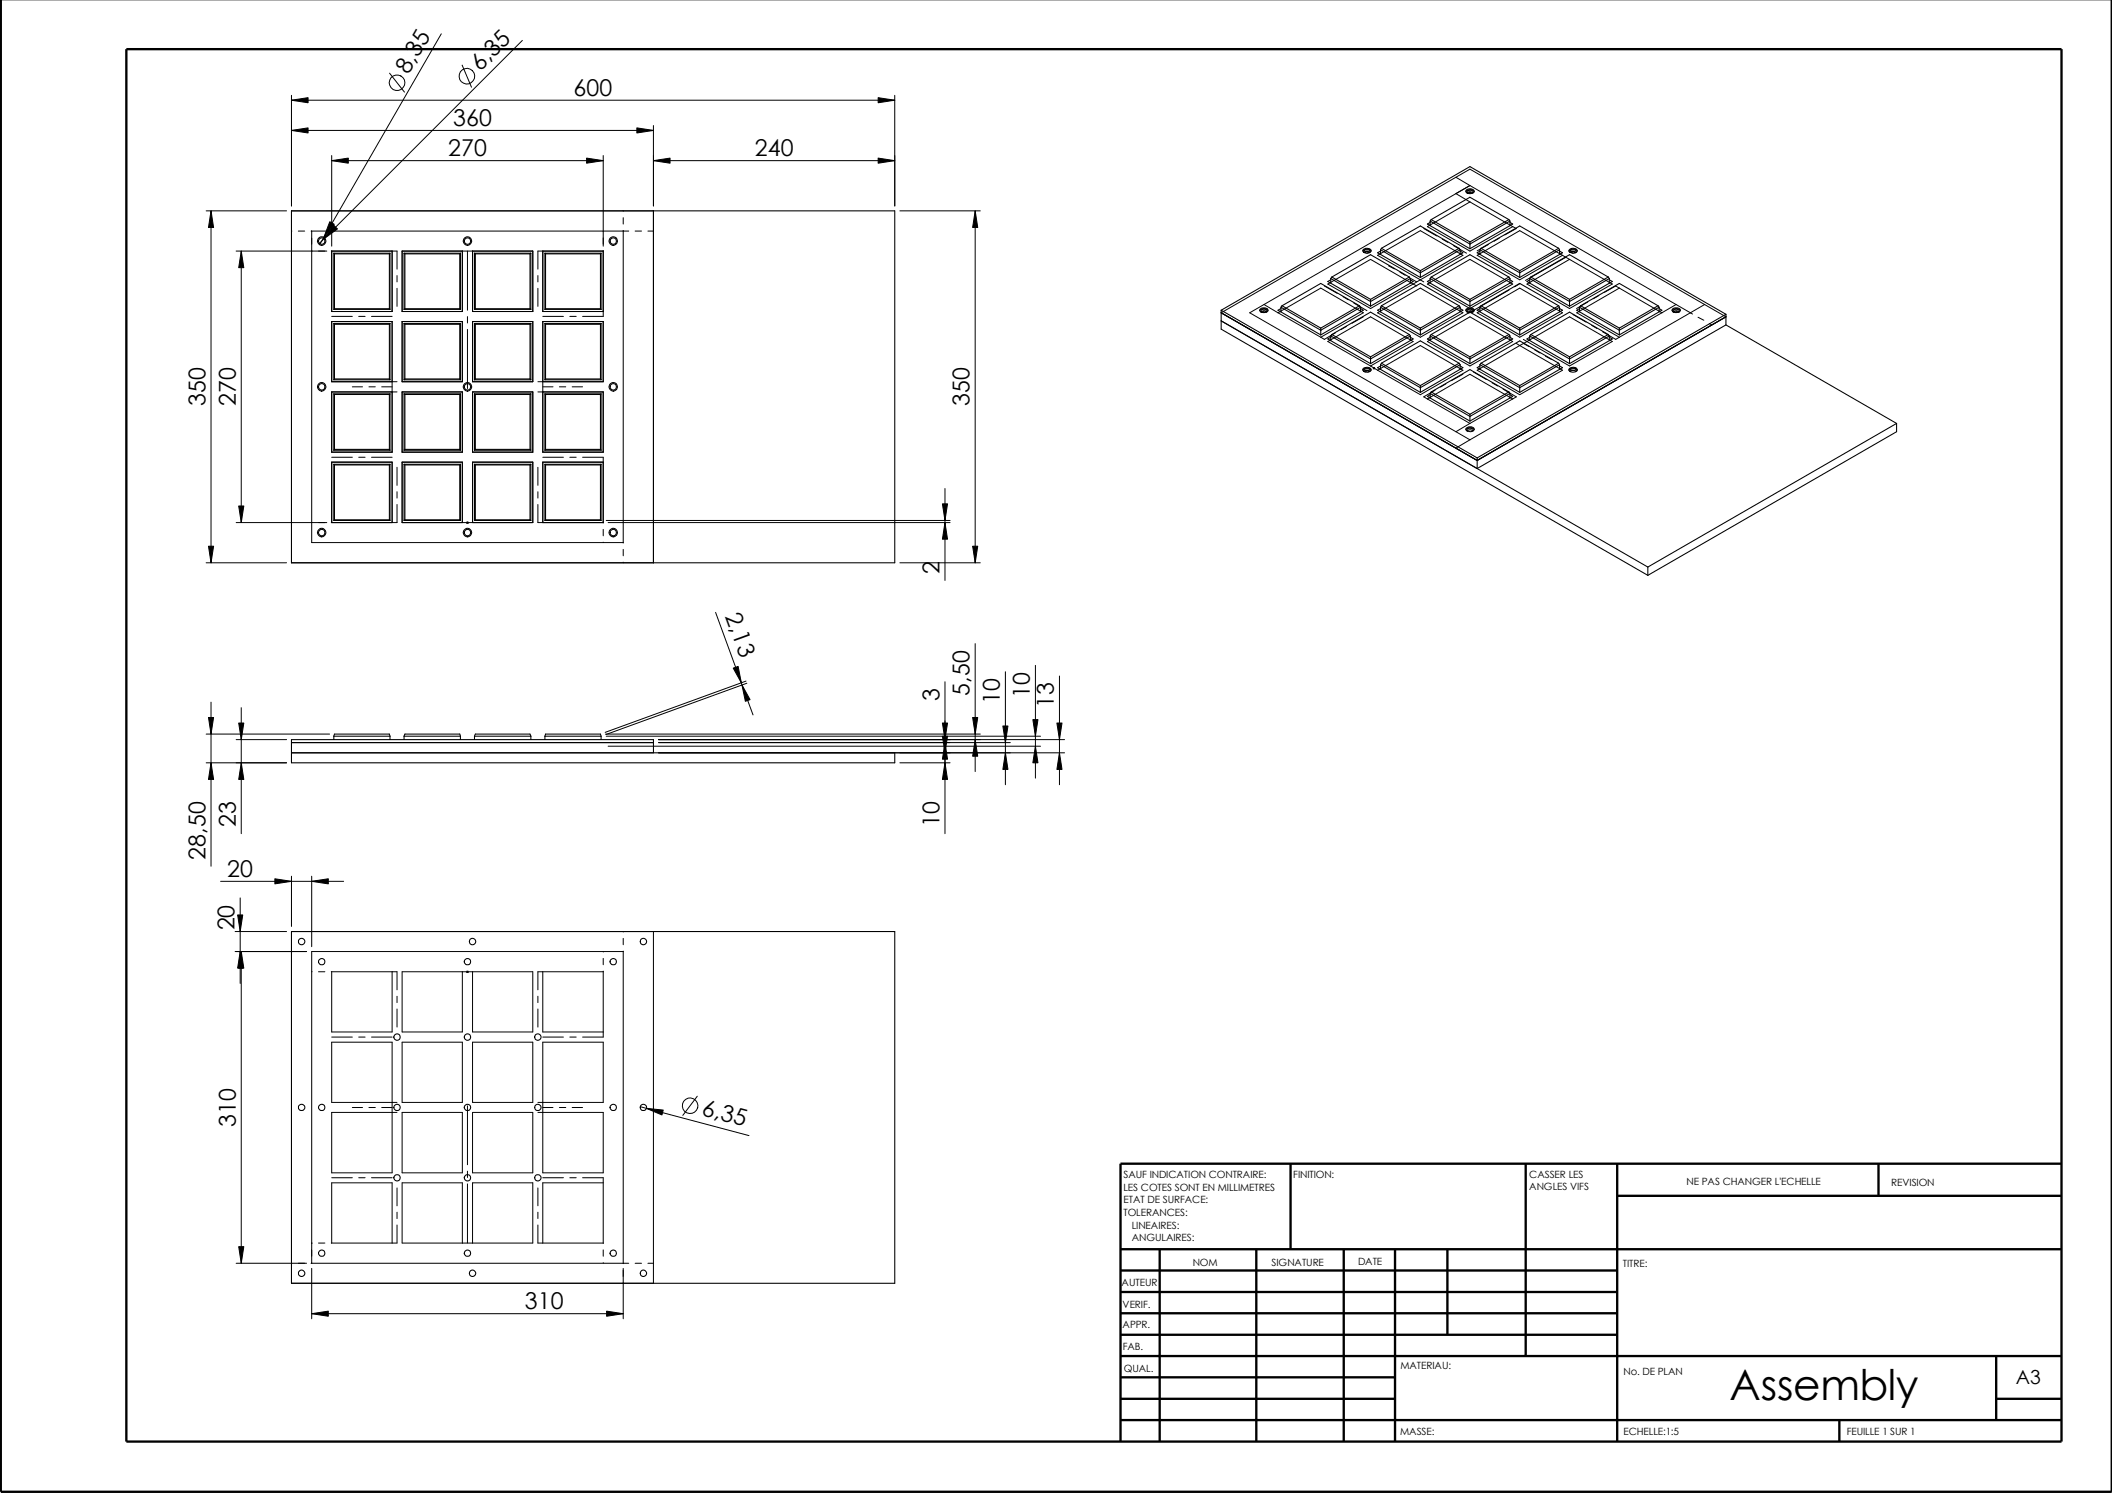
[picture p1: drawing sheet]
<svg xmlns="http://www.w3.org/2000/svg" width="420mm" height="297mm" viewBox="0 0 420 297" stroke-linecap="round" stroke-linejoin="round" font-family="sans-serif">
<g fill="none" stroke="#000" stroke-width=".47">
<path d="M.2 -.1v296.9h419.9v-296.9M25.1 9.8h385v277h-385zM256.7 231.5v17M303.5 231.5v38.3M321.7 237.9h88.4M321.7 231.5v55.3M373.7 231.5v6.4M410.1 231.5h-187.2v55.3M222.9 248.5h187.2M222.9 252.8h98.8M222.9 257h98.8M230.7 248.5v38.3"/>
<path d="M249.9 248.5v38.3M267.3 248.5v38.3M277.5 248.5v38.3M287.9 248.5v17.1M222.9 261.3h98.8M222.9 265.6h98.8M222.9 269.8h187.2M222.9 274h54.6M222.9 278.3h54.6M397.1 278.3h13M397.1 269.8v12.7M222.9 282.5h187.2"/>
<path d="M365.9 282.5v4.3"/>
</g>
<g fill="none" stroke="#000" stroke-width=".21">
<path d="M291.6 38.1a1.02 1.02 0 0 1 1.7 0M291.7 37.8a.94 .94 0 0 1 1.6 .4 .98 .98 0 0 1-1.7-.2zM291.9 38.4l.3-.2 .8 .2M291.9 38.4l-.1-.1a.66 .66 0 0 1 .6-.5 .66 .66 0 0 1 .7 .4l-.1 .2M292.4 38.2v.3M292.4 38.2l-.4 .2M292.4 38.2l.5 .2M58 42h120v70h-120zM66 50h12v12h-12zM66.4 50.4v11.2M66.4 50.4l.1 .1M66.4 50.4h11.2"/>
<path d="M66.5 50.5h11M66.5 50.5v10.9M77.5 50.5v10.9M77.6 50.4v11.2M77.6 50.4l-.1 .1M80 50h12v12h-12zM80.4 50.4v11.2M80.4 50.4h11.2M80.4 50.4l.1 .1M80.5 50.5h11M80.5 50.5v10.9M91.5 50.5v10.9"/>
<path d="M91.6 50.4v11.2M91.6 50.4l-.1 .1M94 50h12v12h-12zM94.4 50.4v11.2M94.4 50.4h11.2M94.4 50.4l.2 .1M94.6 50.5v10.9M94.6 50.5h10.8M105.4 50.5v10.9M105.6 50.4v11.2M105.6 50.4l-.2 .1M108 50h12v12h-12z"/>
<path d="M108.4 50.4v11.2M108.4 50.4h11.2M108.4 50.4l.1 .1M108.5 50.5v10.9M108.5 50.5h11M119.5 50.5v10.9M119.6 50.4v11.2M119.6 50.4l-.1 .1M130 42v70M264.7 55.4l8 4.6 7.9-4.6M264.7 55.4v.9M264.7 55.7l-.6 .3 8.6 4.9"/>
<path d="M264.7 56.2l-.1 .1M265 55.1l7.7 4.5M265 55.1l-.3 .3M265 55.1l7.7-4.4 7.7 4.4M271.1 50a1 1 0 0 1 1.6 0M271.2 49.7a1.05 1.05 0 0 1 1.6 .2 .94 .94 0 0 1-.9 .5 .94 .94 0 0 1-.8-.6zM271.4 50.2l.5-.2 .6 .2M271.4 50.2l-.1-.2a.74 .74 0 0 1 1.3 .1l-.2 .1M272 50l-.5 .3M272.4 50.1l-.5 .3M272.7 59.6v1.3M274.6 49.7l8 4.6 7.9-4.6"/>
<path d="M274.6 49.7v.9M274.6 50l-.5 .3 8.5 4.9M274.6 50.5h-.1M274.8 49.4l7.8-4.4 7.7 4.4M274.8 49.4l-.2 .3M274.8 49.4l7.8 4.4M280.4 55.1l-7.7 4.5M280.4 55.1l.2 .3M280.6 55.4v.9M280.6 55.7l.5 .3-8.4 4.9M280.6 56.2l.1 .1M282.6 53.8v1.4"/>
<path d="M284.5 55.4l7.9 4.6 8-4.6M284.5 44l7.9 4.6 8-4.6M284.5 44v.9M284.5 55.4v.9M284.5 44.2l-.5 .4 8.4 4.9M284.5 55.7l-.5 .3 8.4 4.9M284.5 56.2l-.1 .1M284.5 44.7l-.1 .1M284.7 55.1l7.7 4.5M284.7 55.1l7.7-4.4 7.8 4.4M284.7 43.7l-.2 .3M284.7 43.7l7.7 4.4"/>
<path d="M284.7 43.7l7.7-4.5 7.8 4.5M284.7 55.1l-.2 .3M290.3 49.4l-7.7 4.4M290.3 49.4l.2 .3M290.5 49.7v.9M290.5 50l.5 .3-8.4 4.9M290.5 50.5h.1M292.4 48.1v1.4M292.4 59.6v1.3M294.4 49.7v.9M294.4 49.7l7.9 4.6 7.9-4.6M294.4 50l-.5 .3 8.4 4.9"/>
<path d="M294.4 50.5h-.1M294.6 49.4l7.7 4.4M294.6 49.4l-.2 .3M294.6 49.4l7.7-4.4 7.8 4.4M300.2 43.7l-7.8 4.4M300.2 43.7l.2 .3M300.2 55.1l-7.8 4.5M300.2 55.1l.2 .3M300.4 44v.9M300.4 55.4v.9M300.4 55.7l.5 .3-8.5 4.9M300.4 44.2l.5 .4-8.5 4.9"/>
<path d="M300.4 56.2l.1 .1M300.4 44.7l.1 .1M302.3 53.8v1.4M304.3 55.4l7.9 4.6 8-4.6M304.3 55.4v.9M304.3 55.7l-.5 .3 8.4 4.9M304.3 56.2l-.1 .1M304.5 55.1l7.7-4.4 7.7 4.4M304.5 55.1l7.7 4.5M304.5 55.1l-.2 .3M310.1 49.4l-7.8 4.4M310.1 49.4l.1 .3"/>
<path d="M310.2 49.7v.9M310.2 50l.6 .3-8.5 4.9M310.2 50.5h.2M312.1 50a1.05 1.05 0 0 1 1.7 0M312.2 49.7a.93 .93 0 0 1 1.6 .3 .95 .95 0 0 1-1.7-.2zM312.2 59.6v1.3M312.5 50.2l-.2-.2a.74 .74 0 0 1 1.3 .1l-.1 .1M312.5 50.1l.4-.1 .6 .2M312.5 50.1l-.1 .1M312.5 50.1l.5 .3M312.9 50l.5 .3M319.9 55.1l-7.7 4.5"/>
<path d="M319.9 55.1l.3 .3M320.2 55.4v.9M320.2 55.7l.5 .3-8.5 4.9M320.2 56.2l.1 .1M66 78h12v12h-12zM66 64h12v11.9h-12zM66.4 64.3v11.3M66.4 78.4v11.2M66.4 78.4h11.2M66.4 64.3h11.2M66.4 75.6h11.2M66.4 61.6h11.2"/>
<path d="M66.4 78.4l.1 .1M66.4 64.3l.1 .2M66.5 78.5h11M66.5 64.5h11M66.5 75.4h11M66.5 61.4l-.1 .2M66.5 64.5v10.9M66.5 78.5v10.9M66.5 61.4h11M66.5 75.4l-.1 .2M77.5 61.4l.1 .2M77.5 64.5v10.9"/>
<path d="M77.5 78.5v10.9M77.5 75.4l.1 .2M77.6 64.3v11.3M77.6 78.4v11.2M77.6 78.4l-.1 .1M77.6 64.3l-.1 .2M80 78h12v12h-12zM80 64h12v11.9h-12zM80.4 64.3v11.3M80.4 78.4v11.2M80.4 78.4h11.2M80.4 64.3h11.2"/>
<path d="M80.4 75.6h11.2M80.4 64.3l.1 .2M80.4 61.6h11.2M80.4 78.4l.1 .1M80.5 78.5h11M80.5 64.5h11M80.5 75.4h11M80.5 61.4h11M80.5 64.5v10.9M80.5 78.5v10.9M80.5 61.4l-.1 .2M80.5 75.4l-.1 .2"/>
<path d="M91.5 61.4l.1 .2M91.5 64.5v10.9M91.5 78.5v10.9M91.5 75.4l.1 .2M91.6 64.3v11.3M91.6 78.4v11.2M91.6 78.4l-.1 .1M91.6 64.3l-.1 .2M94 64h12v11.9h-12zM94 78h12v12h-12zM94.4 64.3v11.3M94.4 78.4v11.2"/>
<path d="M94.4 78.4h11.2M94.4 64.3l.2 .2M94.4 64.3h11.2M94.4 75.6h11.2M94.4 61.6h11.2M94.4 78.4l.2 .1M94.6 78.5h10.8M94.6 75.4l-.2 .2M94.6 64.5h10.8M94.6 64.5v10.9M94.6 78.5v10.9M94.6 75.4h10.8"/>
<path d="M94.6 61.4h10.8M94.6 61.4l-.2 .2M105.4 75.4l.2 .2M105.4 64.5v10.9M105.4 78.5v10.9M105.4 61.4l.2 .2M105.6 64.3v11.3M105.6 78.4v11.2M105.6 64.3l-.2 .2M105.6 78.4l-.2 .1M108 64h12v11.9h-12zM108 78h12v12h-12z"/>
<path d="M108.4 64.3v11.3M108.4 78.4v11.2M108.4 78.4l.1 .1M108.4 78.4h11.2M108.4 64.3h11.2M108.4 75.6h11.2M108.4 64.3l.1 .2M108.4 61.6h11.2M108.5 64.5v10.9M108.5 78.5v10.9M108.5 78.5h11M108.5 64.5h11"/>
<path d="M108.5 75.4h11M108.5 75.4l-.1 .2M108.5 61.4h11M108.5 61.4l-.1 .2M119.5 64.5v10.9M119.5 78.5v10.9M119.5 75.4l.1 .2M119.5 61.4l.1 .2M119.6 64.3v11.3M119.6 78.4v11.2M119.6 78.4l-.1 .1M119.6 64.3l-.1 .2"/>
<path d="M242.9 63.8l84.9 49M242.9 61.7v3.8l84.9 49M242.9 61.7l51 29.4M242.9 62.2l51 29.4 49.5-28.6M242.9 61.7l49.5-28.6 51 29.4M250.6 61.8a1.02 1.02 0 0 1 1.7 0M250.7 61.5a.97 .97 0 0 1 1.6 .2 .94 .94 0 0 1-1.7 0zM250.9 62.1l.5-.3 .6 .3M250.9 62.1a.53 .53 0 0 1 .2-.6 .53 .53 0 0 1 .7 .1l.3 .3-.1 .2M251.5 61.8l-.5 .3M251.9 61.9l-.5 .3M254.8 61.1l8 4.6 7.9-4.6"/>
<path d="M254.8 61.1v1M254.8 61.4l-.6 .3 8.6 4.9M254.8 61.9l-.1 .1M255 60.8l-.2 .3M255 60.8l7.8 4.5M255 60.8l7.8-4.4 7.7 4.4M262.8 65.3v1.3M264.7 66.8l8 4.6 7.9-4.6M264.7 66.8v1M264.7 67.1l-.6 .3 8.6 4.9M264.7 67.6l-.1 .1M265 66.5l7.7 4.5"/>
<path d="M265 66.5l7.7-4.4 7.7 4.4M265 66.5l-.3 .3M270.5 60.8l-7.7 4.5M270.5 60.8l.2 .3M270.7 61.1v1M270.7 61.4l.5 .3-8.4 4.9M270.7 61.9l.1 .1M271.1 73.7a.97 .97 0 0 1 1.6 0M271.2 73.4a1.05 1.05 0 0 1 1.6 .1 .94 .94 0 0 1-.9 .5 .94 .94 0 0 1-.8-.5zM271.4 73.9l.3-.2 .8 .2M271.4 74l-.1-.3a.74 .74 0 0 1 1.3 0l-.2 .3M272.1 73.7l-.5 .3"/>
<path d="M272.4 73.8l-.3 .2M272.7 71v1.3M274.6 61.1l8 4.6 7.9-4.6M274.6 72.6l8 4.5 7.9-4.5M274.6 61.1v1M274.6 72.6v.9M274.6 61.4l-.5 .3 8.5 4.9M274.6 72.8l-.5 .4 8.5 4.9M274.6 73.3l-.1 .1M274.6 61.9l-.1 .1M274.8 72.3l7.8-4.5 7.7 4.5M274.8 60.8l7.8-4.4 7.7 4.4"/>
<path d="M274.8 72.3l-.2 .3M274.8 72.3l7.8 4.4M274.8 60.8l-.2 .3M274.8 60.8l7.8 4.5M280.4 66.5l-7.7 4.5M280.4 66.5l.2 .3M280.6 66.8v1M280.6 67.1l.5 .3-8.4 4.9M280.6 67.6l.1 .1M282.6 65.3v1.3M282.6 76.7v1.4M284.5 66.8l7.9 4.6 8-4.6"/>
<path d="M284.5 67.6l-.1 .1M284.5 66.8v1M284.5 78.3v.9M284.5 78.3l7.9 4.5 8-4.5M284.5 67.1l-.5 .3 8.4 4.9M284.5 78.5l-.5 .4 8.4 4.9M284.5 79l-.1 .1M284.7 66.5l7.7 4.5M284.7 66.5l7.7-4.4 7.8 4.4M284.7 78l7.7 4.4M284.7 78l-.2 .3M284.7 78l7.7-4.5 7.8 4.5"/>
<path d="M284.7 66.5l-.2 .3M290.3 60.8l-7.7 4.5M290.3 72.3l-7.7 4.4M290.3 72.3l.2 .3M290.3 60.8l.2 .3M290.5 61.1v1M290.5 72.6v.9M290.5 61.4l.5 .3-8.4 4.9M290.5 72.8l.5 .4-8.4 4.9M290.5 73.3l.1 .1M290.5 61.9l.1 .1M291.6 61.8a1.02 1.02 0 0 1 1.7 0"/>
<path d="M291.9 62.1l.4 .1M291.9 62.1l-.3-.4a.89 .89 0 0 1 .9-.5 .89 .89 0 0 1 .8 .6l-.6 .3M291.9 62.1l.5-.3 .6 .3M291.9 62.1a.53 .53 0 0 1 .3-.6 .53 .53 0 0 1 .6 .1l.3 .2-.1 .3M292.4 71v1.3M292.6 61.8l-.5 .3M292.7 62.1h.1M292.7 62.1v.1M293 62l-.3 .1M294.4 72.6l7.9 4.5 7.9-4.5M294.4 61.1v1M294.4 72.6v.9"/>
<path d="M294.4 61.1l7.9 4.6 7.9-4.6M294.4 72.8l-.5 .4 8.4 4.9M294.4 61.4l-.5 .3 8.4 4.9M294.4 73.3l-.1 .1M294.4 61.9l-.1 .1M294.6 72.3l-.2 .3M294.6 72.3l7.7 4.4M294.6 72.3l7.7-4.5 7.8 4.5M294.6 60.8l-.2 .3M294.6 60.8l7.7 4.5M294.6 60.8l7.7-4.4 7.8 4.4M300.2 66.5l-7.8 4.5"/>
<path d="M300.2 78l-7.8 4.4M300.2 78l.2 .3M300.2 66.5l.2 .3M300.4 66.8v1M300.4 78.3v.9M300.4 78.5l.5 .4-8.5 4.9M300.4 67.1l.5 .3-8.5 4.9M300.4 79l.1 .1M300.4 67.6l.1 .1M302.3 65.3v1.3M302.3 76.7v1.4M304.3 66.8l7.9 4.6 8-4.6"/>
<path d="M304.3 66.8v1M304.3 67.1l-.5 .3 8.4 4.9M304.3 67.6l-.1 .1M304.5 66.5l7.7-4.4 7.7 4.4M304.5 66.5l7.7 4.5M304.5 66.5l-.2 .3M310.1 72.3l-7.8 4.4M310.1 72.3l.1 .3M310.1 60.8l-7.8 4.5M310.1 60.8l.1 .3M310.2 61.1v1M310.2 72.6v.9"/>
<path d="M310.2 61.4l.6 .3-8.5 4.9M310.2 72.8l.6 .4-8.5 4.9M310.2 73.3l.2 .1M310.2 61.9l.2 .1M312.1 73.7a1.01 1.01 0 0 1 1.7 0M312.2 71v1.3M312.3 73.2a1.09 1.09 0 0 1 1.5 .3 .94 .94 0 0 1-.9 .5 .94 .94 0 0 1-.8-.5zM312.4 73.9l.3-.2 .8 .2M312.5 74l-.2-.2a.69 .69 0 0 1 .6-.4 .69 .69 0 0 1 .7 .3l-.1 .3M314.2 61.1l7.9 4.6 8-4.6M314.2 61.1v1M314.2 61.4l-.5 .3 8.4 4.9"/>
<path d="M314.2 61.9l-.1 .1M314.4 60.8l7.7-4.4 7.7 4.4M314.4 60.8l7.7 4.5M314.4 60.8l-.2 .3M319.9 66.5l-7.7 4.5M319.9 66.5l.3 .3M320.2 66.8v1M320.2 67.1l.5 .3-8.5 4.9M320.2 67.6l.1 .1M322.1 65.3v1.3M329.8 60.8l-7.7 4.5M329.8 60.8l.3 .3"/>
<path d="M330.1 61.1v1M330.1 61.4l.5 .3-8.5 4.9M330.1 61.9l.1 .1M332.6 61.8a1.02 1.02 0 0 1 1.7 0M332.7 61.5a1.01 1.01 0 0 1 1.6 .2 .94 .94 0 0 1-1.7 0zM332.9 62.1v-.1a.64 .64 0 0 1 .6-.5 .64 .64 0 0 1 .6 .4l-.1 .2M333 61.9l.6-.1 .4 .3M333 61.9l-.1 .2M333 61.9l.4 .3M333.4 61.8l.5 .3M343.4 64.6l33.9 19.6M343.4 64.6l-49.5 28.6v-2.1"/>
<path d="M343.4 62.5l-49.5 28.6M343.4 62.5v2.1M66 91.9h12v12.1h-12zM66.4 92.4v11.1M66.4 89.6h11.2M66.4 92.4l.1 .1M66.4 92.4h11.2M66.5 89.4h11M66.5 92.5v10.9M66.5 92.5h11M66.5 89.4l-.1 .2M77.5 92.5v10.9"/>
<path d="M77.5 89.4l.1 .2M77.6 92.4v11.1M77.6 92.4l-.1 .1M80 91.9h12v12.1h-12zM80.4 92.4v11.1M80.4 89.6h11.2M80.4 92.4h11.2M80.4 92.4l.1 .1M80.5 89.4h11M80.5 89.4l-.1 .2M80.5 92.5v10.9M80.5 92.5h11"/>
<path d="M91.5 92.5v10.9M91.5 89.4l.1 .2M91.6 92.4v11.1M91.6 92.4l-.1 .1M94 91.9h12v12.1h-12zM94.4 92.4v11.1M94.4 89.6h11.2M94.4 92.4h11.2M94.4 92.4l.2 .1M94.6 89.4h10.8M94.6 92.5v10.9M94.6 92.5h10.8"/>
<path d="M94.6 89.4l-.2 .2M105.4 92.5v10.9M105.4 89.4l.2 .2M105.6 92.4v11.1M105.6 92.4l-.2 .1M108 91.9h12v12.1h-12zM108.4 92.4v11.1M108.4 89.6h11.2M108.4 92.4h11.2M108.4 92.4l.1 .1M108.5 89.4h11M108.5 92.5v10.9"/>
<path d="M108.5 89.4l-.1 .2M108.5 92.5h11M119.5 92.5v10.9M119.5 89.4l.1 .2M119.6 92.4v11.1M119.6 92.4l-.1 .1M291.6 85.5a1.04 1.04 0 0 1 1.7 0M291.7 85.2a.92 .92 0 0 1 1.6 .3 1.04 1.04 0 0 1-1.7 0zM291.9 85.7l.5-.2 .6 .2M291.9 85.8a.53 .53 0 0 1 .3-.6 .53 .53 0 0 1 .6 .1l.3 .2-.1 .3M292.4 82.4v1.4M377.3 84.2l-49.5 28.6"/>
<path d="M377.3 84.2v1.7l-49.5 28.6M66.4 103.5h11.2M66.5 103.4l-.1 .1M66.5 103.4h11M77.5 103.4l.1 .1M80.4 103.5h11.2M80.5 103.4h11M80.5 103.4l-.1 .1M91.5 103.4l.1 .1M94.4 103.5h11.2M94.6 103.4h10.8M94.6 103.4l-.2 .1"/>
<path d="M105.4 103.4l.2 .1M108.4 103.5h11.2M108.5 103.4h11M108.5 103.4l-.1 .1M119.5 103.4l.1 .1M327.8 112.8v1.7M58 149.8h120v2h-120v-4.6h72v2.6M58 147.7h72M66.4 146.5l.1-.5h11l.1 .5M66.4 146.5h11.2M66.4 146.5v.7M77.6 146.5v.7"/>
<path d="M80.4 146.5l.1-.5h11l.1 .5M80.4 146.5h11.2M80.4 146.5v.7M91.6 146.5v.7M94.4 146.5l.2-.5h10.8l.2 .5M94.4 146.5h11.2M94.4 146.5v.7M105.6 146.5v.7M108.4 146.5l.1-.5h11l.1 .5M108.4 146.5h11.2M108.4 146.5v.7M119.6 146.5v.7"/>
<path d="M58 185.3h120v70h-120z"/>
<circle cx="64" cy="48" r=".84"/>
<circle cx="64" cy="48" r=".64"/>
<circle cx="93" cy="48" r=".84"/>
<circle cx="93" cy="48" r=".64"/>
<circle cx="122" cy="48" r=".84"/>
<circle cx="122" cy="48" r=".64"/>
<circle cx="64" cy="77" r=".84"/>
<circle cx="64" cy="77" r=".64"/>
<circle cx="93" cy="77" r=".84"/>
<circle cx="93" cy="77" r=".64"/>
<circle cx="122" cy="77" r=".84"/>
<circle cx="122" cy="77" r=".64"/>
<circle cx="64" cy="106" r=".84"/>
<circle cx="64" cy="106" r=".64"/>
<circle cx="93" cy="106" r=".84"/>
<circle cx="93" cy="106" r=".64"/>
<circle cx="122" cy="106" r=".84"/>
<circle cx="122" cy="106" r=".64"/>
<circle cx="60" cy="187.3" r=".63"/>
<circle cx="64" cy="191.3" r=".64"/>
<circle cx="93" cy="191.3" r=".64"/>
<circle cx="94" cy="187.3" r=".63"/>
<circle cx="122" cy="191.3" r=".64"/>
<circle cx="128" cy="187.3" r=".63"/>
<circle cx="79" cy="206.3" r=".64"/>
<circle cx="93" cy="206.3" r=".64"/>
<circle cx="107" cy="206.3" r=".63"/>
<circle cx="60" cy="220.3" r=".63"/>
<circle cx="64" cy="220.3" r=".64"/>
<circle cx="79" cy="234.3" r=".64"/>
<circle cx="79" cy="220.3" r=".64"/>
<circle cx="93" cy="234.3" r=".64"/>
<circle cx="93" cy="220.3" r=".64"/>
<circle cx="107" cy="234.3" r=".63"/>
<circle cx="107" cy="220.3" r=".63"/>
<circle cx="122" cy="220.3" r=".64"/>
<circle cx="128" cy="220.3" r=".63"/>
<circle cx="60" cy="253.3" r=".63"/>
<circle cx="64" cy="249.3" r=".64"/>
<circle cx="93" cy="249.3" r=".64"/>
<circle cx="94" cy="253.3" r=".63"/>
<circle cx="122" cy="249.3" r=".64"/>
<circle cx="128" cy="253.3" r=".63"/>
</g>
<g fill="none" stroke="#000" stroke-width=".2">
<path d="M58 19.9l3.3-.5v1zM58 19v22M58 19.9h120M77.5 14.6l3 3.7M87.8 6.7l-24.2 42M91.9 13l1.9 4.4M103.9 8l-40.4 40.4M174.7 19.4l3.3 .5-3.3 .5zM178 19v22M58 26l3.3-.6v1.1zM58 26h72M66 32l3.3-.5v1z"/>
<path d="M66 30.9v18.1M66 32h54M116.7 31.5l3.3 .5-3.3 .5zM120 30.9v18.1M126.7 25.4l3.3 .6-3.3 .5zM130 32l3.3-.5v1zM130 25v16M130 32h48M174.7 31.5l3.3 .5-3.3 .5zM289.6 35.3l2.8 1.6M292.4 36.9l-2.8 1.6 2.8 1.7M292.4 36.9l-43.8 25.3 43.8 25.3"/>
<path d="M292.4 36.9l43.9 25.3M41 42h16M42 42l.5 3.3h-1zM42 42v70M47 50h18M48 50l.5 3.3h-1zM48 50v54M58 46h.1M58 42h72v70h-72zM59.3 46h1.3M61.9 46h63.2M62 46v61.9h62"/>
<path d="M65.6 44.1l.9 .5-2.1 2.6zM65.9 50h13.1v3.6M66 50v12h12v-12M66.4 44.8l.7 .8-2.6 1.9zM79 54.8v1.3M79 57.4v3.6M92 50v12h-12v-12h26v12h-12v-12M93 50v11.7M107 54.8v1.3M107 57.4v3.6M108 50v12h12M120 49.9v13h-4.1"/>
<path d="M120 50h-13v3.6M124 42h.1M124 43.3v1.3M124 45.8v62.2M126.4 46h1.2M128.9 46h1.1M179 42h16M194 42l.5 3.3h-1zM194 42v70M263.5 56.9l2.6 1.5M264.1 56.5l8.6-4.9 8.4 4.9-8.4 4.9zM267.2 59l1 .6"/>
<path d="M274.1 50.8l8.5-4.9 8.4 4.9-8.4 4.9zM276.2 52.9l1.2 .6M278.5 54.1l1.1 .7M280.7 55.4l1.1 .7M281.1 56.5l.7 .4M282.6 55.7l-1.5 .8M282.6 55.7l.6 .4M283.2 45.5l2.6 1.4M284 56.5l8.4-4.9 8.5 4.9-8.5 4.9zM286.9 47.6l1.1 .6M289.1 48.9l2.6 1.5M292.4 40.2l8.5 4.9"/>
<path d="M292.4 40.2l-8.4 4.9 8.4 4.9 8.5-4.9M296.1 48.6l-2.2 1.3M298.3 47.4l-1.1 .6M300.2 57.7l-8 4.6M300.9 45.1l.8 .4-2.3 1.2M302.4 56.4l-1.1 .7M310.8 50.8l-8.5 4.9-8.4-4.9 8.4-4.9 18.4 10.6-8.5 4.9-8.4-4.9 8.4-4.9M311.5 51.2l-8 4.6M318.1 58.8l-1.1 .6M322.1 57.3l-.7-.4-2.2 1.3M322.1 57.3l8.5 4.9M322.1 57.3l-8.4 4.9 8.4 4.9"/>
<path d="M66 62.9h4.1M70.1 77h2M71.4 62.9h1.2M73.4 77h1.3M73.9 62.9h4.1M75.9 77h2.1M79 75.9h-13v-11.9h12v26h-12v-12h13M80 64h12v11.9h-12zM80 78h12v12h-12zM93 63v1.3M93 65.5v11.8M94 64h12v11.9h-12z"/>
<path d="M94 78h12v12h-12zM107 75.9h13v-11.9h-12v26h12v-12h-13M108 62.9h4.1M108 77h2M111.3 77h1.3M113.4 62.9h1.2M113.8 77h2.1M242.9 62.2l49.5-28.5 51 29.3-49.5 28.6zM251.4 60.6l2.8 1.6M254.2 62.2l8.6-4.9 8.4 4.9-8.4 4.9M254.2 62.2l8.6 4.9M264.1 67.9l8.6-4.9 8.4 4.9-8.4 4.9z"/>
<path d="M265.7 66.2l-2.2 1.3-.7-.4M267.9 64.9l-1.1 .7M269.3 60.3l2.6 1.5M271.2 63l-2.2 1.3M272.7 72.8l1.4 .9M273.2 73.2h.3M273.2 73.1l.3 .3M273.3 73.1v.3M273.5 73.1l-.3 .3M274.1 62.2l8.5-4.9 8.4 4.9-8.4 4.9zM274.1 73.7l8.5-5 8.4 5-8.4 4.8zM284 67.9l8.4-4.9 8.5 4.9-8.5 4.9z"/>
<path d="M284 79.4l8.4-4.9 8.5 4.9M284 79.4l8.4 4.8M285.5 77.6l-2.3 1.4 .8 .4M287.6 76.4l-1 .6M291 74.5l-2.3 1.2M293.1 74l2.6 1.5M293.9 73.7l8.4-5 8.5 5-8.5 4.8zM293.9 62.2l8.4-4.9 8.5 4.9-8.5 4.9zM296.8 76.2l1.1 .6M299 77.4l2.7 1.6-.8 .4M300.9 79.4l-8.5 4.8M301.7 68.3l.6 .4"/>
<path d="M303.1 67.5l.7 .4M303.1 68.3l1.1 .7M303.8 67.9l-1.5 .8M303.8 67.9l8.4-4.9 8.5 4.9-8.5 4.9zM305.3 69.6l1.1 .6M307.5 70.9l1.1 .6M312.9 62.6l2.6 1.5M315.9 60.1l-2.3 1.3M316.6 64.7l1.1 .7M318.8 66l2.6 1.5 .7-.4M330.6 62.2l-8.5 4.9M333.4 60.6l-2.8 1.6"/>
<path d="M336.3 62.2l.4 .3M336.3 62.2l-43.9 25.3M337.8 63.1l1.2 .6M339.1 60.6l-2.8 1.6M340.1 64.3l.4 .3M66 91h4.1M71.4 91h1.2M73.9 91h4.1M79 93v3.6M79 97.8v1.3M107 93v3.6M107 97.8v1.3"/>
<path d="M108 91h4.1M113.4 91h1.2M115.9 91h4.1v13.1M120 91.9h-12v12.1M188 97.2v18.3M292.4 87.5l-2.8 1.7M292.4 84.2l-2.8 1.7M41 112h16M41.5 108.7h1l-.5 3.3zM47 104h18M47.5 100.7h1l-.5 3.3zM66 104v-12.1h12v12.1"/>
<path d="M79 100.4v3.6h-13.1M92 104v-12.1h-12v12.1h26v-12.1h-12v12.1M92.9 103.8l.3 .3M93 103.8v.3M93.1 103.8l-.3 .3M107 100.4v3.6h13M120 105.3v1.3M120 107.9h.1M120.6 103.5h68.4M121 104h68M124 109.3v1.3M124 111.8v.2"/>
<path d="M179 112h16M187.5 100.2h1l-.5 3.3zM188 104l.5 3.3h-1zM193.5 108.7h1l-.5 3.3zM42 139.7v32.6M142.4 121.8l7.4 20.4M145.9 132.9l.9-.3 .7 3.2zM147.6 136.3l1.6 2.9-.9 .3zM148.4 135.5l-28 10.2M148.6 135.9l-28 10.2M188 135.6v30.3M194 128.1v25.4"/>
<path d="M200 133.6v22.5M206 132.4v22.4M210.8 134.5v21.6M41 151.8h16M41 146h24.6M41.5 142.7h1l-.5 3.3zM42 151.8l.5 3.3h-1zM47 147.2h10M47.5 143.8h1l-.5 3.4zM48 151.8l.5 3.3h-1zM48 140.8v25.1M120.5 146h74.5"/>
<path d="M120.6 146.5h86.4M121 148.5h86M131 149.8h80.8M131 147.7h70M131 147.2h80.8M179 151.8h10M187.5 146.5h1l-.5 3.3zM187.5 143.8h1l-.5 3.4zM188 151.8l.5 3.3h-1zM188 147.7l.5 3.3h-1zM193.5 142.7h1l-.5 3.3zM194 147.2l.5 3.3h-1z"/>
<path d="M199.5 144.4h1l-.5 3.3zM200 149.8l.5 3.3h-1zM205.5 143.2h1l-.5 3.3zM206 148.5l.5 3.3h-1zM210.3 143.8h1l-.5 3.4zM210.8 149.8l.5 3.3h-1zM43.9 175.3h24.5M47.8 178.6v17.1M54.7 174.8l3.3 .5-3.3 .6zM58 174.3v10M62 175.3l3.3-.5v1.1zM62 174.3v14"/>
<path d="M46.8 185.3h10.2M46.8 189.3h14.2M47.3 182h1l-.5 3.3zM47.8 189.3l.5 3.3h-1zM48 189.3l.5 3.3h-1zM48 189.3v62M58 185.3h72v70h-72zM62 193.3h.1M63.4 193.3h1.2M65.9 193.3h13.1v3.6M66 193.3v12h12v-12M79 198.2v1.3"/>
<path d="M92 193.3v12h-12v-12h26v12h-12v-12M92.9 193.2l.3 .3M93 193.2v.3M93.1 193.2l-.3 .3M107 198.2v1.3M108 193.3v12h12M120 189.3v.1M120 190.7v1.2M120 193.2v13.1h-4.1M120 193.3h-13v3.6M124 185.3v.1M124 186.7v1.3"/>
<path d="M124 189.2v62.2M124 189.3h-62v62M66 206.3h4.1M71.4 206.3h1.2M73.9 206.3h4.1M79 200.7v3.6M79 219.3h-13v-12h12v26h-12v-12h13M80 207.3h12v12h-12zM94 207.3h12v12h-12zM107 219.3h13v-12h-12v26h12v-12h-13M107 200.7v3.6M108 206.3h4.1"/>
<path d="M113.4 206.3h1.2M138.7 218.1l-2.9 3.8M66 234.3h4.1M70.1 220.3h2M71.4 234.3h1.2M73.4 220.3h1.3M73.9 234.3h4.1M75.9 220.3h2.1M79 236.3v3.6M80 221.3h12v12h-12zM93 220v11.7M93 233v1.3"/>
<path d="M93 235.5v11.8M94 221.3h12v12h-12zM107 236.3v3.6M108 234.3h4.1M108 220.3h2M111.3 220.3h1.3M113.4 234.3h1.2M113.8 220.3h2.1M115.9 234.3h4.1v13.1M120 235.3h-12v12M127.4 220.2l21.6 5.7M128.6 220.5l3.3 .4-.2 .9z"/>
<path d="M47 251.3h14M47.5 248h1l-.5 3.3zM61.9 251.3h63.2M62 252.3v10.1M62 247.3h.1M63.4 247.3h1.2M66 247.3v-12h12v12M79 241.2v1.2M79 243.7v3.6h-13.1M92 247.3v-12h-12v12h26v-12h-12v12M107 241.2v1.2M107 243.7v3.6h13"/>
<path d="M120 248.7v1.2M120 251.2v.1M124 252.3v10.1M126.4 251.3h1.2M128.9 251.3h1.1M62 261.4l3.3-.5v1zM62 261.4h62M120.7 260.9l3.3 .5-3.3 .5z"/>
<circle cx="79" cy="16.5" r="1.56"/>
<circle cx="92.9" cy="15.2" r="1.56"/>
<circle cx="137.3" cy="220" r="1.57"/>
</g>
<g fill="#000">
<path d="M58 19.9l3.3-.5v1zM174.7 19.4l3.3 .5-3.3 .5zM58 26l3.3-.6v1.1zM66 32l3.3-.5v1zM116.7 31.5l3.3 .5-3.3 .5zM126.7 25.4l3.3 .6-3.3 .5zM130 32l3.3-.5v1zM174.7 31.5l3.3 .5-3.3 .5zM42 42l.5 3.3h-1zM48 50l.5 3.3h-1zM65.6 44.1l.9 .5-2.1 2.6zM66.4 44.8l.7 .8-2.6 1.9z"/>
<path d="M194 42l.5 3.3h-1zM41.5 108.7h1l-.5 3.3zM47.5 100.7h1l-.5 3.3zM187.5 100.2h1l-.5 3.3zM188 104l.5 3.3h-1zM193.5 108.7h1l-.5 3.3zM145.9 132.9l.9-.3 .7 3.2zM147.6 136.3l1.6 2.9-.9 .3zM41.5 142.7h1l-.5 3.3zM42 151.8l.5 3.3h-1zM48 151.8l.5 3.3h-1zM47.5 143.8h1l-.5 3.4z"/>
<path d="M188 151.8l.5 3.3h-1zM187.5 146.5h1l-.5 3.3zM188 147.7l.5 3.3h-1zM187.5 143.8h1l-.5 3.4zM194 147.2l.5 3.3h-1zM193.5 142.7h1l-.5 3.3zM200 149.8l.5 3.3h-1zM199.5 144.4h1l-.5 3.3zM206 148.5l.5 3.3h-1zM205.5 143.2h1l-.5 3.3zM210.8 149.8l.5 3.3h-1zM210.3 143.8h1l-.5 3.4z"/>
<path d="M54.7 174.8l3.3 .5-3.3 .6zM62 175.3l3.3-.5v1.1zM47.8 189.3l.5 3.3h-1zM47.3 182h1l-.5 3.3zM48 189.3l.5 3.3h-1zM128.6 220.5l3.3 .4-.2 .9zM47.5 248h1l-.5 3.3zM62 261.4l3.3-.5v1zM120.7 260.9l3.3 .5-3.3 .5z"/>
</g>
<text font-size="8.4" x="344.1" y="278.5">Assembly</text>
<g font-size="4.6">
<text x="81.3" y="14.9" transform="rotate(-60 81.3 14.9)">8,35</text>
<text x="95.5" y="14.3" transform="rotate(-45 95.5 14.3)">6,35</text>
<text x="114.1" y="19">600</text>
<text x="90.2" y="25">360</text>
<text x="89.1" y="31">270</text>
<text x="150.1" y="31">240</text>
<text x="40.9" y="80.8" transform="rotate(-90 40.9 80.8)">350</text>
<text x="46.9" y="80.8" transform="rotate(-90 46.9 80.8)">270</text>
<text x="192.9" y="80.8" transform="rotate(-90 192.9 80.8)">350</text>
<text x="186.9" y="114.2" transform="rotate(-90 186.9 114.2)">2</text>
<text x="144.2" y="122.6" transform="rotate(70 144.2 122.6)">2,13</text>
<text x="186.9" y="139.5" transform="rotate(-90 186.9 139.5)">3</text>
<text x="192.9" y="138.4" transform="rotate(-90 192.9 138.4)">5,50</text>
<text x="198.9" y="140.1" transform="rotate(-90 198.9 140.1)">10</text>
<text x="204.9" y="138.8" transform="rotate(-90 204.9 138.8)">10</text>
<text x="209.7" y="140.9" transform="rotate(-90 209.7 140.9)">13</text>
<text x="46.9" y="164.5" transform="rotate(-90 46.9 164.5)">23</text>
<text x="186.9" y="164.5" transform="rotate(-90 186.9 164.5)">10</text>
<text x="40.9" y="171" transform="rotate(-90 40.9 171)">28,50</text>
<text x="45.2" y="174.4">20</text>
<text x="46.7" y="185.1" transform="rotate(-90 46.7 185.1)">20</text>
<text x="139.4" y="221.8" transform="rotate(15 139.4 221.8)">6,35</text>
<text x="46.9" y="224.2" transform="rotate(-90 46.9 224.2)">310</text>
<text x="104.4" y="260.4">310</text>
</g>
<text font-size="3.9" x="401.1" y="275.4">A3</text>
<g font-size="2">
<text x="223.5" y="234.4">SAUF INDICATION CONTRAIRE:</text>
<text x="223.5" y="236.9">LES COTES SONT EN MILLIMETRES</text>
<text x="223.5" y="239.4">ETAT DE SURFACE:</text>
<text x="257.3" y="234.4">FINITION:</text>
<text x="304.2" y="234.4">CASSER LES</text>
<text x="304.2" y="236.9">ANGLES VIFS</text>
<text x="335.5" y="235.8">NE PAS CHANGER L'ECHELLE</text>
<text x="376.2" y="236">REVISION</text>
<text x="223.5" y="241.9">TOLERANCES:</text>
<text x="225.2" y="244.4">LINEAIRES:</text>
<text x="225.2" y="246.9">ANGULAIRES:</text>
<text x="237.3" y="251.8">NOM</text>
<text x="253" y="251.8">SIGNATURE</text>
<text x="270.2" y="251.8">DATE</text>
<text x="223.1" y="255.9">AUTEUR</text>
<text x="322.9" y="252.1">TITRE:</text>
<text x="223.3" y="260.2">VERIF.</text>
<text x="223.3" y="264.3">APPR.</text>
<text x="223.4" y="268.6">FAB.</text>
<text x="223.6" y="273">QUAL.</text>
<text x="278.6" y="272.4">MATERIAU:</text>
<text x="323" y="273.5">No. DE PLAN</text>
<text x="278.5" y="285.4">MASSE:</text>
<text x="323" y="285.5">ECHELLE:1:5</text>
<text x="367.4" y="285.5">FEUILLE 1 SUR 1</text>
</g>
</svg>
